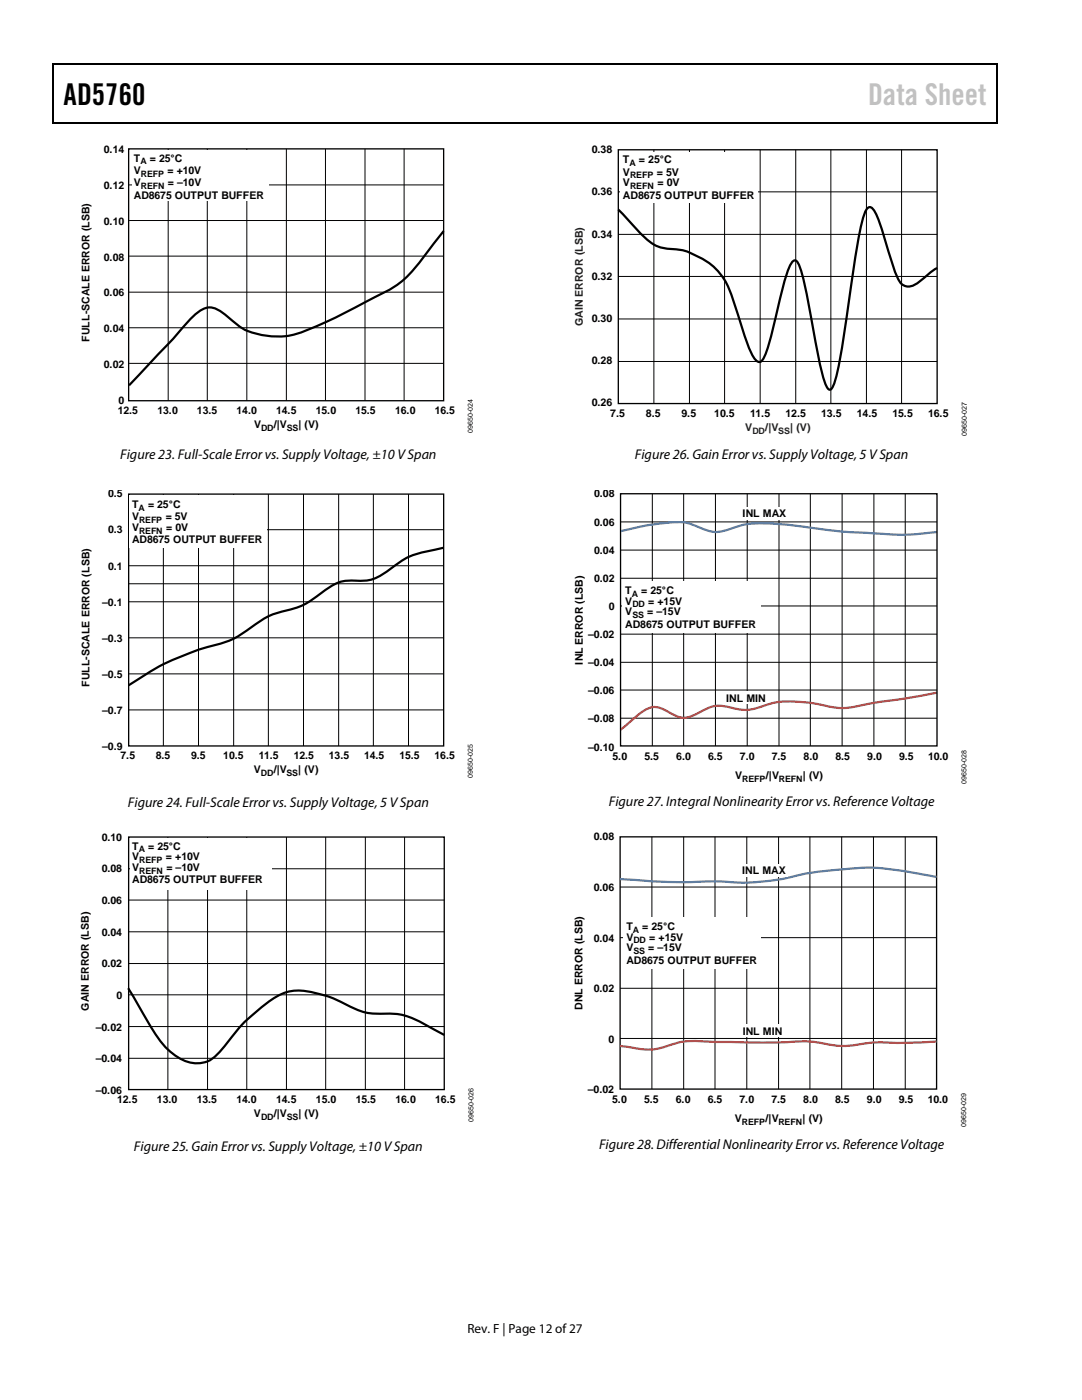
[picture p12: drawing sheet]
<svg xmlns="http://www.w3.org/2000/svg" width="216mm" height="279mm" viewBox="0 0 216 279" stroke-linecap="round" stroke-linejoin="round" font-family="sans-serif">
<path d="M10.5 12.7h.3v1h-.3zM10.5 12.7h.3v.3h-.3zM133.3 12.7h.3v.3h-.3zM198.8 12.7h.2v1h-.2zM198.8 12.7h.2v.3h-.2zM10.5 24.4h.3v.3h-.3zM133.1 24.4h.2v.3h-.2zM198.8 24.4h.2v.3h-.2z" fill="#000"/>
<path d="M10.7 13.7v10.7M10.8 12.8h122.5M133.6 12.8h65.2M198.9 13.7v10.7M10.8 24.5h188" fill="none" stroke="#000" stroke-width=".25"/>
<path d="M25.7 29.7h62.8v50.3h-62.8z" fill="none" stroke="#000" stroke-width=".26"/>
<g fill="none" stroke="#000" stroke-width=".2">
<path d="M25.8 36.9h62.6M33.6 29.7v50.3M41.4 29.7v50.3M49.3 29.7v50.3M57.1 29.7v50.3M64.9 29.7v50.3M72.8 29.7v50.3M80.6 29.7v50.3M25.8 58.3h62.6M25.8 51.1h62.6M25.8 44h62.6M25.8 72.5h62.6"/>
<path d="M25.8 65.4h62.6"/>
</g>
<path d="M88.5 46.1l-2.1 2.7a34.8 34.8 0 0 1-7.3 8.1l-3.9 2.2a111.9 111.9 0 0 1-16.3 7.6 15 15 0 0 1-11.1-1.6l-2.4-1.9a5.9 5.9 0 0 0-4-1.8 8.8 8.8 0 0 0-4.3 3.2l-2.8 3.3-8.5 9" fill="none" stroke="#000" stroke-width=".44"/>
<g fill="#fff">
<path d="M26.3 30.1h27.2v10h-27.2z"/>
<path d="M25.7 98.6h62.8v50.3h-62.8z"/>
</g>
<path d="M25.7 98.6h62.8v50.3h-62.8z" fill="none" stroke="#000" stroke-width=".26"/>
<g fill="none" stroke="#000" stroke-width=".2">
<path d="M32.6 98.6v50.3M39.6 98.6v50.3M46.6 98.6v50.3M53.5 98.6v50.3M60.6 98.6v50.3M67.6 98.6v50.3M74.5 98.6v50.3M81.5 98.6v50.3M25.7 116.5h62.8M25.7 105.7h62.8M25.7 112.9h62.8M25.7 120.1h62.8"/>
<path d="M25.7 127.3h62.8M25.7 134.5h62.8M25.7 141.7h62.8"/>
</g>
<path d="M88.5 109.3l-.8 .2a20.7 20.7 0 0 0-7.7 2.5 20.1 20.1 0 0 1-6.3 3.8l-2.3 .1a8.3 8.3 0 0 0-6.9 2.2 16.4 16.4 0 0 1-8.6 4 16.7 16.7 0 0 0-6.2 3.4 18.7 18.7 0 0 1-8.5 3.7 51.1 51.1 0 0 0-15.5 7.6" fill="none" stroke="#000" stroke-width=".44"/>
<path d="M25.8 98.9h27.4v10.4h-27.4z" fill="#fff"/>
<path d="M25.7 167h62.9v50.5h-62.9z" fill="none" stroke="#000" stroke-width=".26"/>
<g fill="none" stroke="#000" stroke-width=".2">
<path d="M25.7 179.6h62.9M25.7 173.4h62.9M33.5 167v50.5M41.4 167v50.5M49.2 167v50.5M57.2 167v50.5M65 167v50.5M72.9 167v50.5M80.7 167v50.5M25.7 192.3h62.9M25.7 186h62.9M25.7 198.5h62.9"/>
<path d="M25.7 211.2h62.9M25.7 204.9h62.9"/>
</g>
<path d="M25.6 197.2l1.3 2.2a68.1 68.1 0 0 0 5.9 9.4 9.1 9.1 0 0 0 7 3.4 6 6 0 0 0 4.4-2.7 42.6 42.6 0 0 1 6.6-7.3 19.3 19.3 0 0 1 6.4-4.2 12.4 12.4 0 0 1 6.9 .5 36.8 36.8 0 0 1 7 3 15.6 15.6 0 0 0 7.1 .8 15.6 15.6 0 0 1 7.8 2.8l2.6 1.4" fill="none" stroke="#000" stroke-width=".44"/>
<g fill="#fff">
<path d="M25.9 167.3h18.2v10.2h-18.2z"/>
<path d="M36 167.3h18.3v10.2h-18.3z"/>
<path d="M123.4 29.9h63.6v50.6h-63.6z"/>
</g>
<path d="M123.4 29.9h63.6v50.6h-63.6z" fill="none" stroke="#000" stroke-width=".27"/>
<g fill="none" stroke="#000" stroke-width=".2">
<path d="M123.4 38.3h63.6M130.5 29.9v50.6M137.6 29.9v50.6M144.6 29.9v50.6M151.7 29.9v50.6M158.8 29.9v50.6M165.8 29.9v50.6M172.9 29.9v50.6M179.9 29.9v50.6M123.4 55.2h63.6M123.4 46.8h63.6M123.4 72.1h63.6"/>
<path d="M123.4 63.7h63.6"/>
</g>
<path d="M123.4 41.8l1.4 1.5a30.6 30.6 0 0 0 5.7 5.5 10.3 10.3 0 0 0 4.7 1 13.5 13.5 0 0 1 5.2 2 12.4 12.4 0 0 1 5.7 7.5 110.4 110.4 0 0 0 4.1 11.6l.5 .8 .5 .5h.5a6.1 6.1 0 0 0 1.7-3.5l.5-1.6a146.4 146.4 0 0 1 3.5-13.7l.5-.8 .4-.6h.5a7.9 7.9 0 0 1 1.6 4.2l.8 3.9a167.8 167.8 0 0 0 3.4 16.2l.4 .9 .4 .5h.4a9.8 9.8 0 0 0 1.5-4.4l1.9-11.5a195.7 195.7 0 0 1 2.9-18l.8-2 .5-.4h.4a7.2 7.2 0 0 1 1.9 3.5 89.1 89.1 0 0 0 3.7 11.2 2.2 2.2 0 0 0 3.4 .6l2.8-2.3 1.4-.9" fill="none" stroke="#000" stroke-width=".44"/>
<path d="M123.8 30.3h27.4v10.2h-27.4z" fill="#fff"/>
<g fill="none" stroke="#000" stroke-width=".2">
<path d="M130.2 98.5v50.4M136.4 98.5v50.4M142.8 98.5v50.4M149.1 98.5v50.4M155.4 98.5v50.4M161.7 98.5v50.4M168 98.5v50.4M174.4 98.5v50.4M180.6 98.5v50.4M123.8 104.2h63.2M123.8 109.8h63.2M123.8 115.4h63.2"/>
<path d="M123.8 120.9h63.2M123.8 126.6h63.2M123.8 132.2h63.2M123.8 137.7h63.2M123.8 143.3h63.2"/>
</g>
<path d="M123.8 106a47.3 47.3 0 0 1 12.7-1.8l1.5 .4 1.6 .7a6.7 6.7 0 0 0 6.3 .2 21.3 21.3 0 0 1 10.3-.9l2.4 .3a129.2 129.2 0 0 0 18.2 1.7l4.7 .1 5.5-.5" fill="none" stroke="#4a7ebb" stroke-width=".44"/>
<g fill="#fff">
<path d="M147.7 101.2h9.5v2.5h-9.5z"/>
<path d="M144.2 138.1h9.5v2.4h-9.5z"/>
</g>
<path d="M187 138.2l-6.3 1.2-7.1 1a16.8 16.8 0 0 1-8.7 .5 26.4 26.4 0 0 0-11-.5l-.8 .2a10 10 0 0 1-8 .5 6.1 6.1 0 0 0-5.2 .9l-.7 .3a4.6 4.6 0 0 1-5.5 0 4.4 4.4 0 0 0-4.9-.6l-1.5 1-3.5 2.9" fill="none" stroke="#be4b48" stroke-width=".44"/>
<path d="M123.8 98.5h63.2v50.4h-63.2z" fill="none" stroke="#000" stroke-width=".26"/>
<path d="M124.2 116h27.6v10.2h-27.6z" fill="#fff"/>
<path d="M123.7 167h63.2v50.4h-63.2z" fill="none" stroke="#000" stroke-width=".26"/>
<g fill="none" stroke="#000" stroke-width=".2">
<path d="M123.7 177h63.2M130.1 167v50.4M136.4 167v50.4M142.7 167v50.4M149 167v50.4M155.4 167v50.4M161.6 167v50.4M167.9 167v50.4M174.3 167v50.4M180.6 167v50.4M123.7 197.2h63.2M123.7 187.1h63.2"/>
<path d="M123.7 207.2h63.2"/>
</g>
<path d="M186.9 175a81.6 81.6 0 0 0-14.2-1.8 83.5 83.5 0 0 0-17.3 2.3 46 46 0 0 1-12.7 .4 132.3 132.3 0 0 1-19-.5" fill="none" stroke="#4a7ebb" stroke-width=".44"/>
<path d="M186.9 207.9a113.4 113.4 0 0 1-12.6 .1l-.8 .1a20.1 20.1 0 0 1-8.7 .2 25.1 25.1 0 0 0-8.7-.3l-14.2-.1a17.7 17.7 0 0 0-9.4 1.1 12.6 12.6 0 0 1-7.2-.1l-1.6-.2" fill="none" stroke="#be4b48" stroke-width=".44"/>
<g fill="#fff">
<path d="M147.6 172.4h9.5v2.5h-9.5z"/>
<path d="M147.5 204.4h9.5v2.5h-9.5z"/>
<path d="M124.4 183.1h27.4v10.2h-27.4z"/>
</g>
<text font-size="6" x="12.7" y="21">AD5760</text>
<text font-size="6" fill="#c1c1c1" x="173.2" y="21">Data Sheet</text>
<g font-size="2.8">
<text x="24" y="91.5">Figure 23. Full-Scale Error vs. Supply Voltage, ±10 V Span</text>
<text x="126.7" y="91.5">Figure 26. Gain Error vs. Supply Voltage,5 V Span</text>
<text x="25.5" y="161.1">Figure 24. Full-Scale Error vs. Supply Voltage,5 V Span</text>
<text x="121.5" y="160.9">Figure 27. Integral Nonlinearity Error vs. Reference Voltage</text>
<text x="26.7" y="229.6">Figure 25. Gain Error vs. Supply Voltage, ±10 V Span</text>
<text x="119.5" y="229.4">Figure 28. Differential Nonlinearity Error vs. Reference Voltage</text>
</g>
<text font-size="2.6" x="93.3" y="266">Rev. F | Page 12 of 27</text>
<g font-size="2.1">
<text x="20.7" y="30.5">0.14</text>
<text x="26.7" y="34.7">V</text>
<text x="26.7" y="32.3">T</text>
<text x="29.9" y="32.3">= 25°C</text>
<text x="33.4" y="34.7">= +10V</text>
<text x="118.1" y="30.6">0.38</text>
<text x="124.3" y="35.1">V</text>
<text x="124.3" y="32.6">T</text>
<text x="127.5" y="32.6">= 25°C</text>
<text x="131.1" y="35.1">= 5V</text>
<text x="20.7" y="37.7">0.12</text>
<text x="26.7" y="39.7">AD8675 OUTPUT BUFFER</text>
<text x="26.7" y="37.2">V</text>
<text x="33.5" y="37.2">= –10V</text>
<text x="118.1" y="39">0.36</text>
<text x="124.3" y="39.6">AD8675 OUTPUT BUFFER</text>
<text x="124.3" y="37.2">V</text>
<text x="131.2" y="37.2">= 0V</text>
<text x="20.7" y="44.8">0.10</text>
<text x="118.1" y="47.4">0.34</text>
<text x="20.7" y="52">0.08</text>
<text x="20.7" y="59.2">0.06</text>
<text x="118.1" y="55.9">0.32</text>
<text x="118.1" y="64.3">0.30</text>
<text x="20.7" y="66.3">0.04</text>
<text x="20.7" y="73.5">0.02</text>
<text x="118.1" y="72.7">0.28</text>
<text x="23.5" y="82.7">12.5</text>
<text x="23.7" y="80.6">0</text>
<text x="31.4" y="82.7">13.0</text>
<text x="39.3" y="82.7">13.5</text>
<text x="47.2" y="82.7">14.0</text>
<text x="55.1" y="82.7">14.5</text>
<text x="63" y="82.7">15.0</text>
<text x="70.9" y="82.7">15.5</text>
<text x="78.8" y="82.7">16.0</text>
<text x="86.7" y="82.7">16.5</text>
<text x="118.1" y="81.1">0.26</text>
<text x="121.8" y="83.3">7.5</text>
<text x="128.9" y="83.3">8.5</text>
<text x="136" y="83.3">9.5</text>
<text x="142.5" y="83.3">10.5</text>
<text x="149.7" y="83.3">11.5</text>
<text x="156.7" y="83.3">12.5</text>
<text x="163.8" y="83.3">13.5</text>
<text x="171" y="83.3">14.5</text>
<text x="178.1" y="83.3">15.5</text>
<text x="185.2" y="83.3">16.5</text>
<text x="21.6" y="99.3">0.5</text>
<text x="26.4" y="101.4">T</text>
<text x="29.5" y="101.4">= 25°C</text>
<text x="118.6" y="99.3">0.08</text>
<text x="21.6" y="106.5">0.3</text>
<text x="26.4" y="103.9">V</text>
<text x="26.4" y="106">V</text>
<text x="33.1" y="103.9">= 5V</text>
<text x="33.2" y="106">= 0V</text>
<text x="118.6" y="104.9">0.06</text>
<text x="148.2" y="103.2">INL MAX</text>
<text x="21.6" y="113.7">0.1</text>
<text x="26.4" y="108.4">AD8675 OUTPUT BUFFER</text>
<text x="118.6" y="110.5">0.04</text>
<text x="118.6" y="116.1">0.02</text>
<text x="124.8" y="118.6">T</text>
<text x="128" y="118.6">= 25°C</text>
<text x="20.4" y="120.9">–0.1</text>
<text x="121.5" y="121.7">0</text>
<text x="124.8" y="125.3">AD8675 OUTPUT BUFFER</text>
<text x="124.8" y="122.8">V</text>
<text x="124.8" y="120.7">V</text>
<text x="129.1" y="122.8">= –15V</text>
<text x="129.3" y="120.7">= +15V</text>
<text x="20.4" y="128.1">–0.3</text>
<text x="117.4" y="127.3">–0.02</text>
<text x="20.4" y="135.3">–0.5</text>
<text x="116.3" y="132.6" transform="rotate(-90 116.3 132.6)">INL ERROR (LSB)</text>
<text x="117.4" y="132.9">–0.04</text>
<text x="20.4" y="142.5">–0.7</text>
<text x="117.4" y="138.6">–0.06</text>
<text x="144.9" y="140.1">INL MIN</text>
<text x="20.4" y="149.7">–0.9</text>
<text x="117.4" y="144.2">–0.08</text>
<text x="117.4" y="149.8">–0.10</text>
<text x="24.1" y="151.6">7.5</text>
<text x="31.1" y="151.6">8.5</text>
<text x="38.1" y="151.6">9.5</text>
<text x="44.6" y="151.6">10.5</text>
<text x="51.6" y="151.6">11.5</text>
<text x="58.6" y="151.6">12.5</text>
<text x="65.6" y="151.6">13.5</text>
<text x="72.7" y="151.6">14.5</text>
<text x="79.7" y="151.6">15.5</text>
<text x="86.7" y="151.6">16.5</text>
<text x="122.2" y="151.6">5.0</text>
<text x="128.6" y="151.6">5.5</text>
<text x="134.9" y="151.6">6.0</text>
<text x="141.3" y="151.6">6.5</text>
<text x="146.7" y="155.5">V</text>
<text x="147.6" y="151.6">7.0</text>
<text x="152.8" y="155.5">/|V</text>
<text x="154" y="151.6">7.5</text>
<text x="160.2" y="155.5">| (V)</text>
<text x="160.4" y="151.6">8.0</text>
<text x="166.7" y="151.6">8.5</text>
<text x="173.1" y="151.6">9.0</text>
<text x="179.4" y="151.6">9.5</text>
<text x="185.2" y="151.6">10.0</text>
<text x="20.3" y="167.7">0.10</text>
<text x="118.5" y="167.7">0.08</text>
<text x="26.4" y="171.7">V</text>
<text x="26.4" y="169.6">T</text>
<text x="26.4" y="173.8">V</text>
<text x="29.6" y="169.6">= 25°C</text>
<text x="33.1" y="171.7">= +10V</text>
<text x="33.2" y="173.8">= –10V</text>
<text x="20.3" y="174.1">0.08</text>
<text x="26.4" y="176.3">AD8675 OUTPUT BUFFER</text>
<text x="118.5" y="177.8">0.06</text>
<text x="148.1" y="174.4">INL MAX</text>
<text x="20.3" y="180.4">0.06</text>
<text x="125" y="185.6">T</text>
<text x="128.2" y="185.6">= 25°C</text>
<text x="20.3" y="186.7">0.04</text>
<text x="118.5" y="187.9">0.04</text>
<text x="125" y="187.8">V</text>
<text x="125" y="189.9">V</text>
<text x="129.4" y="189.9">= –15V</text>
<text x="129.6" y="187.8">= +15V</text>
<text x="20.3" y="193">0.02</text>
<text x="125" y="192.3">AD8675 OUTPUT BUFFER</text>
<text x="23.2" y="199.3">0</text>
<text x="116.2" y="201.5" transform="rotate(-90 116.2 201.5)">DNL ERROR (LSB)</text>
<text x="118.5" y="198">0.02</text>
<text x="19.1" y="205.7">–0.02</text>
<text x="121.4" y="208.1">0</text>
<text x="148.2" y="206.5">INL MIN</text>
<text x="19.1" y="212">–0.04</text>
<text x="19.1" y="218.3">–0.06</text>
<text x="23.4" y="220.2">12.5</text>
<text x="31.3" y="220.2">13.0</text>
<text x="39.2" y="220.2">13.5</text>
<text x="47.2" y="220.2">14.0</text>
<text x="55.1" y="220.2">14.5</text>
<text x="63" y="220.2">15.0</text>
<text x="71" y="220.2">15.5</text>
<text x="78.9" y="220.2">16.0</text>
<text x="86.8" y="220.2">16.5</text>
<text x="117.3" y="218.2">–0.02</text>
<text x="122.2" y="220.1">5.0</text>
<text x="128.5" y="220.1">5.5</text>
<text x="134.9" y="220.1">6.0</text>
<text x="141.2" y="220.1">6.5</text>
<text x="147.6" y="220.1">7.0</text>
<text x="153.9" y="220.1">7.5</text>
<text x="160.3" y="220.1">8.0</text>
<text x="166.6" y="220.1">8.5</text>
<text x="173" y="220.1">9.0</text>
<text x="179.3" y="220.1">9.5</text>
<text x="185.1" y="220.1">10.0</text>
<text x="146.6" y="223.9">V</text>
<text x="152.7" y="223.9">/|V</text>
<text x="160.1" y="223.9">| (V)</text>
</g>
<g font-size="2.1" fill="#231f20">
<text x="116.3" y="65.1" transform="rotate(-90 116.3 65.1)">GAIN ERROR (LSB)</text>
<text x="148.7" y="86.1">V</text>
<text x="152.7" y="86.1">/|V</text>
<text x="157.7" y="86.1">| (V)</text>
</g>
<g font-size="2.1" fill="#070102">
<text x="17.9" y="68.2" transform="rotate(-90 17.9 68.2)">FULL-SCALE ERROR (LSB)</text>
<text x="50.7" y="85.5">V</text>
<text x="54.6" y="85.5">/|V</text>
<text x="59.5" y="85.5">| (V)</text>
<text x="17.9" y="137.1" transform="rotate(-90 17.9 137.1)">FULL-SCALE ERROR (LSB)</text>
<text x="50.7" y="154.4">V</text>
<text x="54.6" y="154.4">/|V</text>
<text x="59.5" y="154.4">| (V)</text>
<text x="17.8" y="201.7" transform="rotate(-90 17.8 201.7)">GAIN ERROR (LSB)</text>
<text x="50.7" y="223">V</text>
<text x="54.6" y="223">/|V</text>
<text x="59.6" y="223">| (V)</text>
</g>
<g font-size="1.8">
<text x="28" y="32.8">A</text>
<text x="28.1" y="35.3">REFP</text>
<text x="125.6" y="33.1">A</text>
<text x="125.7" y="35.6">REFP</text>
<text x="28.1" y="37.7">REFN</text>
<text x="125.7" y="37.7">REFN</text>
<text x="27.7" y="101.9">A</text>
<text x="27.8" y="104.4">REFP</text>
<text x="27.8" y="106.5">REFN</text>
<text x="126.1" y="119.1">A</text>
<text x="126.2" y="123.3">SS</text>
<text x="126.2" y="121.2">DD</text>
<text x="148.1" y="156">REFP</text>
<text x="155.4" y="156">REFN</text>
<text x="27.7" y="170.1">A</text>
<text x="27.8" y="172.2">REFP</text>
<text x="27.8" y="174.3">REFN</text>
<text x="126.3" y="186.2">A</text>
<text x="126.4" y="190.4">SS</text>
<text x="126.4" y="188.3">DD</text>
<text x="148" y="224.5">REFP</text>
<text x="155.3" y="224.5">REFN</text>
</g>
<g font-size="1.8" fill="#070102">
<text x="52.1" y="86">DD</text>
<text x="57.2" y="86">SS</text>
<text x="52.1" y="154.9">DD</text>
<text x="57.2" y="154.9">SS</text>
<text x="52.1" y="223.5">DD</text>
<text x="57.2" y="223.5">SS</text>
</g>
<g font-size="1.8" fill="#231f20">
<text x="150.1" y="86.6">DD</text>
<text x="155.3" y="86.6">SS</text>
</g>
<g font-size="1.4">
<text x="94.4" y="86.4" transform="rotate(-90 94.4 86.4)">09650-024</text>
<text x="192.9" y="87.1" transform="rotate(-90 192.9 87.1)">09650-027</text>
<text x="94.3" y="155.3" transform="rotate(-90 94.3 155.3)">09650-025</text>
<text x="192.8" y="156.4" transform="rotate(-90 192.8 156.4)">09650-028</text>
<text x="94.5" y="223.9" transform="rotate(-90 94.5 223.9)">09650-026</text>
<text x="192.8" y="224.9" transform="rotate(-90 192.8 224.9)">09650-029</text>
</g>
</svg>
